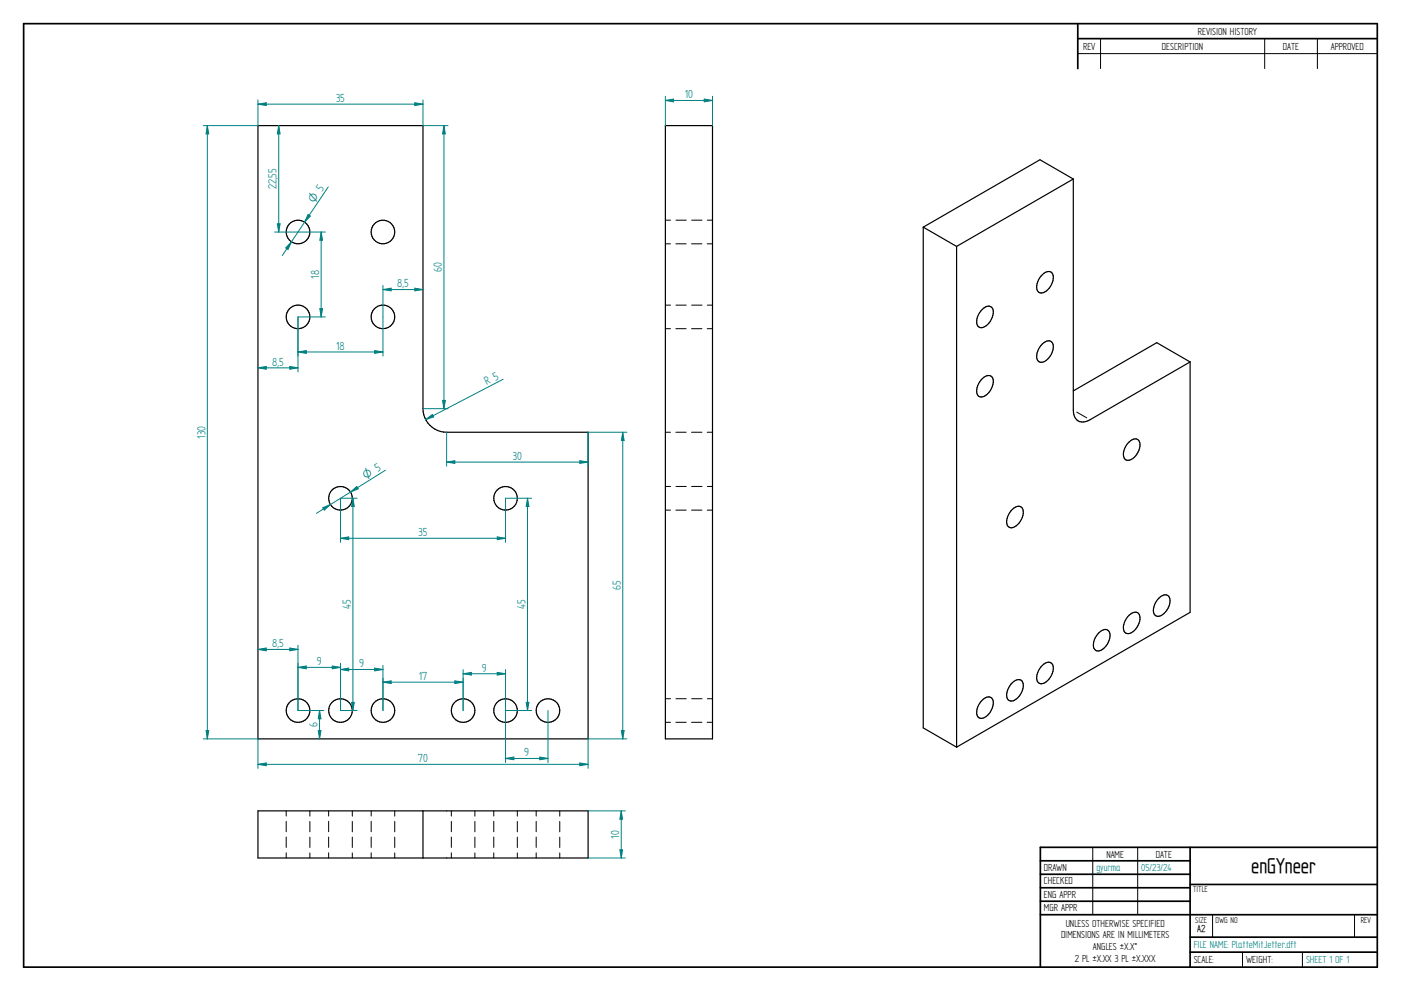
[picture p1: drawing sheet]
<svg xmlns="http://www.w3.org/2000/svg" width="594mm" height="420mm" viewBox="0 0 594 420" stroke-linecap="round" stroke-linejoin="round" font-family="sans-serif">
<g fill="none" stroke="#000" stroke-width=".72">
<path d="M10 10h574v400h-574zM457 10v19.1M457 16.4h127M504.6 359.2v50.8M584 359.2h-142.9v50.8M441.1 365h63.5M441.1 370.7h63.5M441.1 376.4h63.5M504.6 375h79.4M441.1 382.1h63.5M441.1 387.8h142.9M504.6 397.3h79.4"/>
<path d="M504.6 403.7h79.4"/>
</g>
<g fill="none" stroke="#000" stroke-width=".42">
<path d="M466.7 16.4v12.7M536.3 16.4v12.7M558.6 16.4v12.7M457 22.7h127M282.1 93.3h2.2M286.6 93.3h4.4M293.3 93.3h4.4M299.9 93.3h2.2M282.1 103.4h2.2M286.6 103.4h4.4M293.2 103.4h4.4M299.9 103.4h2.2"/>
<path d="M282.1 129.4h2.2M282.1 139.4h2.2M286.6 139.4h4.4M286.6 129.4h4.4M293.2 139.4h4.4M293.3 129.4h4.4M299.9 139.4h2.2M299.9 129.4h2.2M456.6 174.7l4.2 2.5M282.1 183.3h2.2M286.6 183.3h4.4M293.2 183.3h4.4"/>
<path d="M299.9 183.3h2.2M282.1 206.2h2.2M282.1 216.3h2.2M286.6 216.3h4.4M286.6 206.2h4.4M293.2 216.3h4.4M293.3 206.2h4.4M299.9 216.3h2.2M299.9 206.2h2.2M282.1 296.2h2.2M286.6 296.2h4.4M293.3 296.2h4.4"/>
<path d="M299.9 296.2h2.2M282.1 306.2h2.2M286.6 306.2h4.4M293.2 306.2h4.4M299.9 306.2h2.2M121.4 343.8v2.2M121.4 348.2v4.4M121.4 354.9v4.4M131.4 343.8v2.2M131.4 348.3v4.4M131.4 354.9v4.4M139.4 343.8v2.2"/>
<path d="M139.4 348.2v4.4M139.4 354.9v4.4M149.4 343.8v2.2M149.4 348.3v4.4M149.4 354.9v4.4M157.4 343.8v2.2M157.4 348.2v4.4M157.4 354.9v4.4M167.4 343.8v2.2M167.4 348.3v4.4M167.4 354.9v4.4M191.4 343.8v2.2"/>
<path d="M191.4 348.2v4.4M191.4 354.9v4.4M201.4 343.8v2.2M201.4 348.3v4.4M201.4 354.9v4.4M209.4 343.8v2.2M209.4 348.2v4.4M209.4 354.9v4.4M219.4 343.8v2.2M219.4 348.3v4.4M219.4 354.9v4.4M227.4 343.8v2.2"/>
<path d="M227.4 348.2v4.4M227.4 354.9v4.4M237.4 343.8v2.2M237.4 348.3v4.4M237.4 354.9v4.4M463.4 359.2v28.6M482.4 359.2v28.6M121.4 361.6v2.2M131.4 361.6v2.2M139.4 361.6v2.2M149.4 361.6v2.2M157.4 361.6v2.2"/>
<path d="M167.4 361.6v2.2M191.4 361.6v2.2M201.4 361.6v2.2M209.4 361.6v2.2M219.4 361.6v2.2M227.4 361.6v2.2M237.4 361.6v2.2M514.2 387.9v9.4M574.4 387.9v9.4M526.9 403.7v6.3M552.3 403.7v6.3"/>
</g>
<g fill="none" stroke="#000" stroke-width=".51">
<path d="M109.4 53.3h70v120a10 10 0 0 0 10 10h60v130h-140zM282.1 53.3h20v260h-20zM455.1 75.9l-14.1-8.2-49.5 28.6M455.1 75.9v98a4.3 4.3 0 0 0 2.1 4.6 4.3 4.3 0 0 0 5-.5l42.4-24.5M455.1 75.9l-49.5 28.6M391.5 96.3l14.1 8.2M391.5 96.3v212.3l14.1 8.2M405.6 104.5v212.3M442 116.5a2.49 2.49 0 0 1 2.4-1.4 2.49 2.49 0 0 1 2.2 1.7 7 7 0 0 1-4.9 7.4 2.56 2.56 0 0 1-1.9-3.9l1.1-2.5zM416.6 131.1a2.49 2.49 0 0 1 2.3-1.3 2.49 2.49 0 0 1 2.2 1.6 7 7 0 0 1-4.9 7.5 2.62 2.62 0 0 1-1.9-3.9l.6-1.7zM442 145.8l.6-.5a2.33 2.33 0 0 1 3-.6 2.33 2.33 0 0 1 1 2.9 7 7 0 0 1-4.9 6 2.61 2.61 0 0 1-1.9-3.9l1.1-2.5zM504.6 153.5v106.1l-99 57.2"/>
<path d="M504.6 153.5l-14.1-8.2-35.4 20.4M416.6 160.5a2.51 2.51 0 0 1 2.3-1.3 2.51 2.51 0 0 1 2.2 1.6 7 7 0 0 1-4.9 7.5 2.62 2.62 0 0 1-1.9-3.9l1.1-2.5zM478.8 187.4a2.45 2.45 0 0 1 2.3-1.4 2.45 2.45 0 0 1 2.2 1.7 7 7 0 0 1-4.9 7.5 2.56 2.56 0 0 1-1.9-3.9l1.1-2.5zM429.3 216a2.56 2.56 0 0 1 4.3-.3 6.8 6.8 0 0 1-4.6 8.1 2.57 2.57 0 0 1-1.9-4l.6-1.7zM491.5 253.5a2.49 2.49 0 0 1 2.4-1.3 2.49 2.49 0 0 1 2.2 1.6 7.1 7.1 0 0 1-4.9 7.5 2.57 2.57 0 0 1-1.9-3.9l.6-1.7zM466 268.2l.7-.5a2.33 2.33 0 0 1 3-.6 2.33 2.33 0 0 1 1 2.9 7 7 0 0 1-5 6 2.61 2.61 0 0 1-1.9-3.9l1.1-2.5zM478.8 260.9a2.47 2.47 0 0 1 2.4-1.4 2.47 2.47 0 0 1 2.1 1.7 7 7 0 0 1-4.9 7.4 2.56 2.56 0 0 1-1.9-3.8l.7-1.7zM416.6 296.8a2.51 2.51 0 0 1 2.3-1.3 2.51 2.51 0 0 1 2.2 1.6 7 7 0 0 1-4.9 7.5 2.62 2.62 0 0 1-1.9-3.9l1.1-2.5zM429.3 289.5a2.56 2.56 0 0 1 4.3-.3 6.8 6.8 0 0 1-4.6 8 2.53 2.53 0 0 1-1.9-3.9l.6-1.7zM442 282.1a2.49 2.49 0 0 1 2.4-1.4 2.49 2.49 0 0 1 2.2 1.7 7.1 7.1 0 0 1-4.9 7.5 2.61 2.61 0 0 1-1.9-3.9l1.1-2.5zM109.4 343.8h140v20h-140zM179.4 343.8v20"/>
<circle cx="126.4" cy="98.3" r="5"/>
<circle cx="162.4" cy="98.4" r="5"/>
<circle cx="126.4" cy="134.3" r="5"/>
<circle cx="162.4" cy="134.3" r="5"/>
<circle cx="144.4" cy="211.2" r="5"/>
<circle cx="214.4" cy="211.3" r="5"/>
<circle cx="126.4" cy="301.3" r="5"/>
<circle cx="144.4" cy="301.2" r="5"/>
<circle cx="162.4" cy="301.3" r="5"/>
<circle cx="196.4" cy="301.3" r="5"/>
<circle cx="214.4" cy="301.3" r="5"/>
<circle cx="232.4" cy="301.3" r="5"/>
</g>
<path d="M180.5 177.9l2.8-2.2 .6 1.1zM213.4 160.8l-32.9 17.1" fill="none" stroke="#008080" stroke-width=".42"/>
<path d="M180.5 177.9l2.8-2.2 .6 1.1z" fill="#008080"/>
<path d="M139.2 79.2l-19.5 29.1M123.6 102.5l-1.5 3.2-.9-.6z" fill="none" stroke="#008080" stroke-width=".42"/>
<path d="M123.6 102.5l-1.5 3.2-.9-.6z" fill="#008080"/>
<path d="M130.6 91l1 .6-2.4 2.6z" fill="none" stroke="#008080" stroke-width=".42"/>
<path d="M130.6 91l1 .6-2.4 2.6z" fill="#008080"/>
<path d="M109.4 42.4v10.9M175.9 43.6l3.5 .6-3.5 .5zM179.4 42.4v10.9" fill="none" stroke="#008080" stroke-width=".42"/>
<path d="M175.9 43.6l3.5 .6-3.5 .5z" fill="#008080"/>
<path d="M109.4 44.2l3.5-.6v1.1z" fill="none" stroke="#008080" stroke-width=".42"/>
<path d="M109.4 44.2l3.5-.6v1.1z" fill="#008080"/>
<path d="M109.4 44.2h70M109.4 313.3v12.5M249.4 313.3v12.5M109.4 324.1l3.5-.6v1.2z" fill="none" stroke="#008080" stroke-width=".42"/>
<path d="M109.4 324.1l3.5-.6v1.2z" fill="#008080"/>
<path d="M245.9 323.5l3.5 .6-3.5 .6z" fill="none" stroke="#008080" stroke-width=".42"/>
<path d="M245.9 323.5l3.5 .6-3.5 .6z" fill="#008080"/>
<path d="M86.2 53.3h23.2M87.9 53.3l.6 3.5h-1.1zM86.2 313.3h23.2M109.4 324.1h140" fill="none" stroke="#008080" stroke-width=".42"/>
<path d="M87.9 53.3l.6 3.5h-1.1z" fill="#008080"/>
<path d="M87.4 309.8h1.1l-.6 3.5z" fill="none" stroke="#008080" stroke-width=".42"/>
<path d="M87.4 309.8h1.1l-.6 3.5z" fill="#008080"/>
<path d="M87.9 53.3v260M249.4 183.3h16.4M249.4 313.3h16.4M263.5 309.8h1.2l-.6 3.5z" fill="none" stroke="#008080" stroke-width=".42"/>
<path d="M263.5 309.8h1.2l-.6 3.5z" fill="#008080"/>
<path d="M264.1 183.3l.6 3.5h-1.2z" fill="none" stroke="#008080" stroke-width=".42"/>
<path d="M264.1 183.3l.6 3.5h-1.2z" fill="#008080"/>
<path d="M282.1 40.8v12.5M298.6 42l3.5 .6-3.5 .6zM302.1 40.8v12.5M264.1 183.3v130" fill="none" stroke="#008080" stroke-width=".42"/>
<path d="M298.6 42l3.5 .6-3.5 .6z" fill="#008080"/>
<path d="M282.1 42.6l3.5-.6v1.2z" fill="none" stroke="#008080" stroke-width=".42"/>
<path d="M282.1 42.6l3.5-.6v1.2z" fill="#008080"/>
<path d="M282.1 42.6h20M249.4 343.8h15.8M263.4 343.8l.6 3.5h-1.2zM249.4 363.8h15.8" fill="none" stroke="#008080" stroke-width=".42"/>
<path d="M263.4 343.8l.6 3.5h-1.2z" fill="#008080"/>
<path d="M262.8 360.3h1.2l-.6 3.5z" fill="none" stroke="#008080" stroke-width=".42"/>
<path d="M262.8 360.3h1.2l-.6 3.5z" fill="#008080"/>
<path d="M163.4 199.3l-29.2 18.3M136.9 215.3l3.2-1.4-2.6 2.4zM263.4 343.8v20" fill="none" stroke="#008080" stroke-width=".42"/>
<path d="M136.9 215.3l3.2-1.4-2.6 2.4z" fill="#008080"/>
<path d="M148.6 208.6l2.7-2.4 .6 1.1z" fill="none" stroke="#008080" stroke-width=".42"/>
<path d="M148.6 208.6l2.7-2.4 .6 1.1z" fill="#008080"/>
<path d="M214.4 211.2h11.1M223.7 211.2l.6 3.6h-1.2zM214.4 301.2h11.1" fill="none" stroke="#008080" stroke-width=".42"/>
<path d="M223.7 211.2l.6 3.6h-1.2z" fill="#008080"/>
<path d="M223.1 297.8h1.2l-.6 3.4z" fill="none" stroke="#008080" stroke-width=".42"/>
<path d="M223.1 297.8h1.2l-.6 3.4z" fill="#008080"/>
<path d="M126.4 98.4h11.6M126.4 134.4h11.6M135.6 130.9h1.2l-.6 3.5zM223.7 211.2v90" fill="none" stroke="#008080" stroke-width=".42"/>
<path d="M135.6 130.9h1.2l-.6 3.5z" fill="#008080"/>
<path d="M136.2 98.4l.6 3.5h-1.2z" fill="none" stroke="#008080" stroke-width=".42"/>
<path d="M136.2 98.4l.6 3.5h-1.2z" fill="#008080"/>
<path d="M136.2 98.4v36M126.4 134.4v16.6M162.4 134.4v16.6M126.4 149.2l3.5-.6v1.2z" fill="none" stroke="#008080" stroke-width=".42"/>
<path d="M126.4 149.2l3.5-.6v1.2z" fill="#008080"/>
<path d="M158.9 148.6l3.5 .6-3.5 .6z" fill="none" stroke="#008080" stroke-width=".42"/>
<path d="M158.9 148.6l3.5 .6-3.5 .6z" fill="#008080"/>
<path d="M126.4 134.4v23.3M122.9 155.4l3.5 .6-3.5 .5zM126.4 149.2h36" fill="none" stroke="#008080" stroke-width=".42"/>
<path d="M122.9 155.4l3.5 .6-3.5 .5z" fill="#008080"/>
<path d="M109.4 156l3.5-.6v1.1z" fill="none" stroke="#008080" stroke-width=".42"/>
<path d="M109.4 156l3.5-.6v1.1z" fill="#008080"/>
<path d="M162.4 122.8l3.5-.6v1.1zM162.4 121v13.4M109.4 156h17" fill="none" stroke="#008080" stroke-width=".42"/>
<path d="M162.4 122.8l3.5-.6v1.1z" fill="#008080"/>
<path d="M175.9 122.2l3.5 .6-3.5 .5z" fill="none" stroke="#008080" stroke-width=".42"/>
<path d="M175.9 122.2l3.5 .6-3.5 .5z" fill="#008080"/>
<path d="M162.4 122.8h17M126.4 283l3.5-.6v1.1zM126.4 281.2v20M144.4 281.2v20" fill="none" stroke="#008080" stroke-width=".42"/>
<path d="M126.4 283l3.5-.6v1.1z" fill="#008080"/>
<path d="M140.9 282.4l3.5 .6-3.5 .5z" fill="none" stroke="#008080" stroke-width=".42"/>
<path d="M140.9 282.4l3.5 .6-3.5 .5z" fill="#008080"/>
<path d="M126.4 283h18M144.4 283.8l3.5-.5v1.1zM144.4 282.1v19.1M162.4 282.1v19.1" fill="none" stroke="#008080" stroke-width=".42"/>
<path d="M144.4 283.8l3.5-.5v1.1z" fill="#008080"/>
<path d="M158.9 283.3l3.5 .5-3.5 .6z" fill="none" stroke="#008080" stroke-width=".42"/>
<path d="M158.9 283.3l3.5 .5-3.5 .6z" fill="#008080"/>
<path d="M122.9 274.7l3.5 .6-3.5 .6zM126.4 273.6v27.6M144.4 283.8h18" fill="none" stroke="#008080" stroke-width=".42"/>
<path d="M122.9 274.7l3.5 .6-3.5 .6z" fill="#008080"/>
<path d="M109.4 275.3l3.5-.6v1.2z" fill="none" stroke="#008080" stroke-width=".42"/>
<path d="M109.4 275.3l3.5-.6v1.2z" fill="#008080"/>
<path d="M109.4 275.3h17M162.4 289.2l3.5-.5v1.1zM162.4 287.5v13.7M196.4 287.5v13.7" fill="none" stroke="#008080" stroke-width=".42"/>
<path d="M162.4 289.2l3.5-.5v1.1z" fill="#008080"/>
<path d="M192.9 288.7l3.5 .5-3.5 .6z" fill="none" stroke="#008080" stroke-width=".42"/>
<path d="M192.9 288.7l3.5 .5-3.5 .6z" fill="#008080"/>
<path d="M162.4 289.2h34M196.4 285.7l3.5-.6v1.1zM196.4 283.9v17.3M214.4 283.9v17.3" fill="none" stroke="#008080" stroke-width=".42"/>
<path d="M196.4 285.7l3.5-.6v1.1z" fill="#008080"/>
<path d="M210.9 285.1l3.5 .6-3.5 .5z" fill="none" stroke="#008080" stroke-width=".42"/>
<path d="M210.9 285.1l3.5 .6-3.5 .5z" fill="#008080"/>
<path d="M196.4 285.7h18M214.4 301.2v22.1M232.4 301.2v22.1M228.9 321l3.5 .6-3.5 .5z" fill="none" stroke="#008080" stroke-width=".42"/>
<path d="M228.9 321l3.5 .6-3.5 .5z" fill="#008080"/>
<path d="M214.4 321.6l3.5-.6v1.1z" fill="none" stroke="#008080" stroke-width=".42"/>
<path d="M214.4 321.6l3.5-.6v1.1z" fill="#008080"/>
<path d="M144.4 211.2h7M149.6 211.2l.6 3.6h-1.1zM144.4 301.2h7M214.4 321.6h18" fill="none" stroke="#008080" stroke-width=".42"/>
<path d="M149.6 211.2l.6 3.6h-1.1z" fill="#008080"/>
<path d="M149.1 297.8h1.1l-.6 3.4z" fill="none" stroke="#008080" stroke-width=".42"/>
<path d="M149.1 297.8h1.1l-.6 3.4z" fill="#008080"/>
<path d="M144.4 211.2v18.8M149.6 211.2v90M214.4 211.2v18.8M144.4 228.2l3.5-.6v1.2z" fill="none" stroke="#008080" stroke-width=".42"/>
<path d="M144.4 228.2l3.5-.6v1.2z" fill="#008080"/>
<path d="M210.9 227.6l3.5 .6-3.5 .6z" fill="none" stroke="#008080" stroke-width=".42"/>
<path d="M210.9 227.6l3.5 .6-3.5 .6z" fill="#008080"/>
<path d="M189.4 183.3v14.4M245.9 195.3l3.5 .6-3.5 .6zM249.4 183.3v14.4M144.4 228.2h70" fill="none" stroke="#008080" stroke-width=".42"/>
<path d="M245.9 195.3l3.5 .6-3.5 .6z" fill="#008080"/>
<path d="M189.4 195.9l3.5-.6v1.2z" fill="none" stroke="#008080" stroke-width=".42"/>
<path d="M189.4 195.9l3.5-.6v1.2z" fill="#008080"/>
<path d="M179.4 53.3h10.6M179.4 173.3h10.6M187.7 169.8h1.1l-.6 3.5zM189.4 195.9h60" fill="none" stroke="#008080" stroke-width=".42"/>
<path d="M187.7 169.8h1.1l-.6 3.5z" fill="#008080"/>
<path d="M188.2 53.3l.6 3.5h-1.1z" fill="none" stroke="#008080" stroke-width=".42"/>
<path d="M188.2 53.3l.6 3.5h-1.1z" fill="#008080"/>
<path d="M188.2 53.3v120M116.5 98.4h9.9M117.6 94.9h1.2l-.6 3.5z" fill="none" stroke="#008080" stroke-width=".42"/>
<path d="M117.6 94.9h1.2l-.6 3.5z" fill="#008080"/>
<path d="M118.2 53.3l.6 3.5h-1.2z" fill="none" stroke="#008080" stroke-width=".42"/>
<path d="M118.2 53.3l.6 3.5h-1.2z" fill="#008080"/>
<path d="M118.2 53.3v45.1M126.4 301.2h10.9M135.5 301.2l.6 3.6h-1.1z" fill="none" stroke="#008080" stroke-width=".42"/>
<path d="M135.5 301.2l.6 3.6h-1.1z" fill="#008080"/>
<path d="M135 309.8h1.1l-.6 3.5z" fill="none" stroke="#008080" stroke-width=".42"/>
<path d="M135 309.8h1.1l-.6 3.5z" fill="#008080"/>
<path d="M135.5 301.2v12.1" fill="none" stroke="#008080" stroke-width=".42"/>
<text font-size="10.1" x="530.6" y="370.2">enGYneer</text>
<g font-size="5.6" fill="#008080">
<text x="290.4" y="41.7">10</text>
<text x="142.5" y="43.3">35</text>
<text x="117.3" y="80.3" transform="rotate(-90 117.3 80.3)">22,55</text>
<text x="135.3" y="118.2" transform="rotate(-90 135.3 118.2)">18</text>
<text x="187.4" y="115.4" transform="rotate(-90 187.4 115.4)">60</text>
<text x="168.4" y="121.9">8,5</text>
<text x="142.5" y="148.3">18</text>
<text x="115.4" y="155.1">8,5</text>
<text x="206.4" y="163.4" transform="rotate(-27 206.4 163.4)">R 5</text>
<text x="87.1" y="185.9" transform="rotate(-90 87.1 185.9)">130</text>
<text x="217.4" y="195">30</text>
<text x="177.5" y="227.3">35</text>
<text x="263.2" y="250.3" transform="rotate(-90 263.2 250.3)">65</text>
<text x="148.8" y="258.3" transform="rotate(-90 148.8 258.3)">45</text>
<text x="222.8" y="258.3" transform="rotate(-90 222.8 258.3)">45</text>
<text x="115.4" y="274.4">8,5</text>
<text x="134.3" y="282.1">9</text>
<text x="152.3" y="283">9</text>
<text x="204.3" y="284.8">9</text>
<text x="177.5" y="288.4">17</text>
<text x="134.7" y="308.3" transform="rotate(-90 134.7 308.3)">6</text>
<text x="177.2" y="323.2">70</text>
<text x="222.3" y="320.7">9</text>
<text x="262.5" y="355.6" transform="rotate(-90 262.5 355.6)">10</text>
</g>
<g font-size="5.4" fill="#008080">
<text x="133.3" y="86.4" transform="rotate(-56 133.3 86.4)">O 5</text>
<text x="155.1" y="203.5" transform="rotate(-32 155.1 203.5)">O 5</text>
</g>
<g font-size="4.9">
<text x="507.9" y="14.7">REVISION HISTORY</text>
<text x="459.3" y="21">REV</text>
<text x="492.7" y="21">DESCRIPTION</text>
<text x="544" y="21">DATE</text>
<text x="564.3" y="21">APPROVED</text>
<text x="469.1" y="363.6">NAME</text>
<text x="490.1" y="363.6">DATE</text>
<text x="442.7" y="369.3">DRAWN</text>
<text x="442.7" y="375">CHECKED</text>
<text x="442.7" y="380.7">ENG APPR</text>
<text x="442.7" y="386.4">MGR APPR</text>
<text x="451.9" y="392.9">UNLESS OTHERWISE SPECIFIED</text>
<text x="449.9" y="397.9">DIMENSIONS ARE IN MILLIMETERS</text>
<text x="455.7" y="407.8">2 PL ±X.XX 3 PL ±X.XXX</text>
<text x="463.5" y="402.9">ANGLES ±X.X°</text>
<text x="506.2" y="408.3">SCALE:</text>
<text x="528.4" y="408.3">WEIGHT:</text>
</g>
<g font-size="4.9" fill="#008080">
<text x="464.9" y="369.3">gyurma</text>
<text x="483.9" y="369.3">05/23/24</text>
<text x="506.2" y="402">FILE NAME: PlatteMitJetter.dft</text>
<text x="553.8" y="408.4">SHEET 1 OF 1</text>
</g>
<text font-size="4.8" x="507.7" y="395.3">A2</text>
<g font-size="4.1">
<text x="505.9" y="378.3">TITLE</text>
<text x="506.9" y="391.1">SIZE</text>
<text x="515.4" y="391.1">DWG NO</text>
<text x="577" y="391.1">REV</text>
</g>
</svg>
